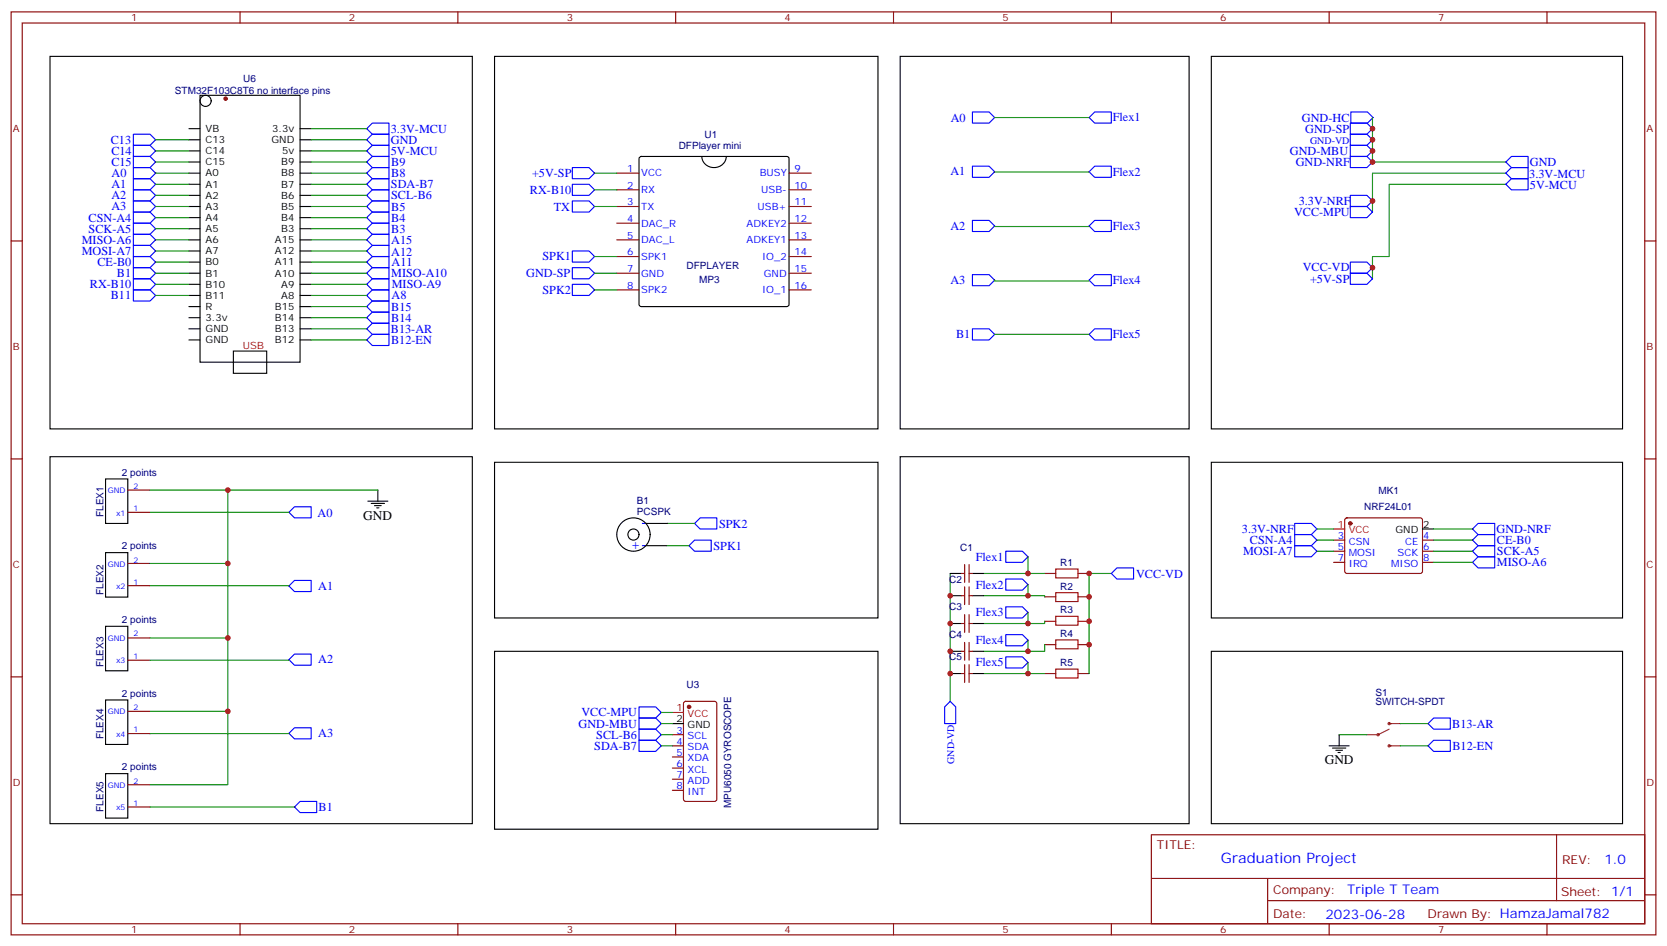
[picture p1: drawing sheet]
<svg xmlns="http://www.w3.org/2000/svg" width="529mm" height="300mm" viewBox="0 0 529 300" stroke-linecap="round" stroke-linejoin="round" font-family="sans-serif">
<g fill="none" stroke="#870000" stroke-width=".35">
<path d="M3.5 3.8h522.1v292.8h-522.1zM7.1 7.3h515v285.8h-515zM76.2 3.8v3.5M145.3 3.8v3.5M214.5 3.8v3.5M283.6 3.8v3.5M352.8 3.8v3.5M421.9 3.8v3.5M491.1 3.8v3.5M195.8 54.9h7M250.5 54.9h7M3.5 76.4h3.6"/>
<path d="M195.8 60.2h7M195.8 65.5h7M195.8 70.8h7M195.8 76.1h7M250.5 60.2h7M250.5 65.5h7M250.5 70.8h7M250.5 76.1h7M522.1 76.4h3.5M195.8 81.4h7M195.8 86.7h7M195.8 92h7"/>
<path d="M250.5 81.4h7M250.5 86.7h7M250.5 92h7M3.5 145.6h3.6M40.6 155.5h7M522.1 145.6h3.5M40.6 162.5h7M40.6 178.8h7M306.2 179.1v5.6M307.6 179.1v5.6M423.3 178.4h3.6M423.3 171.3h3.6"/>
<path d="M423.3 174.9h3.6M427.1 164.5l.5-.2h23.2l.5 .2 .3 .5-.1 16.5-.7 .4h-23.5l-.4-.7v-16.2zM451.6 178.4h3.5M451.6 171.3h3.5M451.6 174.9h3.5M40.6 185.8h7M305.2 181.9h1M305.2 189h1M305.2 197.8h1M306.2 186.2v5.6M306.2 195v5.6M307.6 181.9h1.1"/>
<path d="M307.6 186.2v5.6M307.6 195v5.6M307.6 189h1.1M307.6 197.8h1.1M331.6 181.9h3.5M331.6 189.3h3.5M331.6 197.1h3.5M342.2 181.9h3.5M342.2 189.3h3.5M342.2 197.1h3.5M3.5 214.7h3.6M40.6 209.4h7"/>
<path d="M40.6 202.4h7M305.2 213.7h1M305.2 206.6h1M306.2 203.8v5.6M306.2 210.9v5.6M307.6 213.7h1.1M307.6 203.8v5.6M307.6 210.9v5.6M307.6 206.6h1.1M331.6 204.5h3.5M331.6 213.7h3.5M342.2 204.5h3.5"/>
<path d="M342.2 213.7h3.5M522.1 214.7h3.5M40.6 232.7h7M40.6 225.7h7M213.4 233.1h3.6M213.4 236.6h3.6M217.2 222.7l.5-.2h9.1l.7 .4v30.6l-.4 .7h-9.4l-.7-.4v-30.6zM40.6 256h7M40.6 249h7M213.4 240.1h3.6M213.4 243.7h3.6M213.4 247.2h3.6"/>
<path d="M213.4 250.7h3.6M365.5 264.8h156.6v28.3h-156.6zM365.5 278.7h156.5M402.4 278.7v14.1M494.1 264.9v20.8M3.5 283.9h3.6M76.2 293.1v3.5M145.3 293.1v3.5M214.5 293.1v3.5M283.6 293.1v3.5M352.8 293.1v3.5M402.4 285.7h119.6"/>
<path d="M421.9 293.1v3.5M491.1 293.1v3.5M522.1 283.9h3.5"/>
</g>
<g fill="#870000" stroke="#870000" stroke-width=".35">
<circle cx="428.6" cy="166.1" r=".53"/>
<circle cx="218.7" cy="224.3" r=".53"/>
<circle cx="71.6" cy="31.3" r=".53"/>
</g>
<path d="M423.3 167.8h3.6M213.4 226h3.6" fill="none" stroke="#f00" stroke-width=".35"/>
<g fill="none" stroke="#000" stroke-width=".35">
<path d="M15.9 17.9h134v118.2h-134zM157 17.9h121.7v118.2h-121.7zM285.8 17.9h91.7v118.2h-91.7zM384.5 17.9h130.6v118.2h-130.6zM63.5 30.2h31.7v84.7h-31.7zM60 40.8h3.5M60 44.3h3.5M60 47.9h3.5M60 51.4h3.5M60 54.9h3.5M60 58.5h3.5M95.2 40.8h3.6"/>
<path d="M95.2 44.3h3.6M95.2 47.9h3.6M95.2 51.4h3.6M95.2 54.9h3.6M95.2 58.5h3.6M203.1 49.8l.5-.2h46.2l.5 .2 .2 .5v46.3l-.3 .5-.4 .2h-46.2l-.5-.3-.3-.4v-46.3zM222.8 49.6a3.9 3.9 0 0 0 3.9 3.6 3.9 3.9 0 0 0 3.8-3.6M60 62h3.5M60 65.5h3.5M60 69h3.5M60 72.6h3.5M60 76.1h3.5"/>
<path d="M60 79.6h3.5M95.2 62h3.6M95.2 65.5h3.6M95.2 69h3.6M95.2 72.6h3.6M95.2 76.1h3.6M95.2 79.6h3.6M60 83.1h3.5M60 86.7h3.5M60 90.2h3.5M60 93.7h3.5M60 97.3h3.5"/>
<path d="M95.2 83.1h3.6M95.2 86.7h3.6M95.2 90.2h3.6M95.2 93.7h3.6M95.2 97.3h3.6M60 100.8h3.5M60 104.3h3.5M60 107.8h3.5M74.1 111.4h10.6v7h-10.6zM95.2 100.8h3.6M95.2 104.3h3.6M95.2 107.8h3.6"/>
<path d="M15.9 144.9h134v116.4h-134zM33.5 151.9h7.1v14.2h-7.1zM116.8 159h6.3M117.8 159.7h4.3M119.9 155.5v3.5M157 146.6h121.7v49.4h-121.7zM285.8 144.9h91.7v116.4h-91.7zM384.5 146.6h130.6v49.4h-130.6zM33.5 175.3h7.1v14.1h-7.1zM118.9 160.4h2.1M119.6 161.1h.7M204.6 173.1h7.1"/>
<path d="M205 166.1h7M451.6 167.8h3.5M33.5 198.7h7.1v14.1h-7.1zM301.6 181.9h3.6M301.6 189h3.6M301.6 197.8h3.6M308.7 181.9h3.5M308.7 189h3.5M308.7 197.8h3.5M157 206.6h121.7v56.5h-121.7zM301.6 206.6h3.6M301.6 213.7h3.6"/>
<path d="M308.7 206.6h3.5M308.7 213.7h3.5M384.5 206.6h130.6v54.7h-130.6zM33.5 222.1h7.1v14.1h-7.1zM213.4 229.6h3.6M421.9 236.6h6.4M423 237.3h4.2M424 238h2.2M424.7 238.7h.7M425.1 233.1v3.5M33.5 245.4h7.1v14.1h-7.1z"/>
<circle cx="65.3" cy="32" r="1.76"/>
<circle cx="201.1" cy="169.6" r="1.76"/>
<circle cx="201.1" cy="169.6" r="5.3"/>
</g>
<g fill="none" stroke="#00f" stroke-width=".35">
<path d="M118.2 39.1h5.3v3.5h-5.3l-1.8-1.8zM308.7 35.5h5.3l1.7 1.8-1.7 1.8h-5.3zM347.5 35.5h5.3v3.6h-5.3l-1.8-1.8zM428.6 39.1h5.3l1.8 1.7-1.8 1.8h-5.3zM428.8 35.5h5.3l1.8 1.8-1.8 1.8h-5.3zM42.3 49.6h5.3l1.8 1.8-1.8 1.8h-5.3zM42.3 46.1h5.3l1.8 1.8-1.8 1.7h-5.3zM42.3 42.6h5.3l1.8 1.7-1.8 1.8h-5.3zM42.3 56.7h5.3l1.8 1.8-1.8 1.7h-5.3zM42.3 53.2h5.3l1.8 1.7-1.8 1.8h-5.3zM116.4 51.4l1.8-1.8h5.3v3.6h-5.3zM116.4 54.9l1.8-1.7h5.3v3.5h-5.3z"/>
<path d="M116.4 47.9l1.8-1.8h5.3v3.5h-5.3zM118.2 56.7h5.3v3.5h-5.3l-1.8-1.7zM118.2 42.6h5.3v3.5h-5.3l-1.8-1.8zM181.7 58.5h5.3l1.7 1.7-1.7 1.8h-5.3zM181.7 53.2h5.3l1.7 1.7-1.7 1.8h-5.3zM308.7 52.7h5.3l1.7 1.8-1.7 1.8h-5.3zM347.5 52.7h5.3v3.6h-5.3l-1.8-1.8zM428.6 42.6h5.3l1.8 1.7-1.8 1.8h-5.3zM428.6 46.1h5.3l1.8 1.8-1.8 1.7h-5.3zM428.6 49.6h5.3l1.8 1.8-1.8 1.8h-5.3zM478 54.9l1.8-1.7h5.3v3.5h-5.3zM478 58.5l1.8-1.8h5.3v3.5h-5.3z"/>
<path d="M478 51.4l1.8-1.8h5.3v3.6h-5.3zM42.3 63.7h5.3l1.8 1.8-1.8 1.8h-5.3zM42.3 60.2h5.3l1.8 1.8-1.8 1.7h-5.3zM42.3 74.3h5.3l1.8 1.8-1.8 1.8h-5.3zM42.3 77.9h5.3l1.8 1.7-1.8 1.8h-5.3zM42.3 67.3h5.3l1.8 1.7-1.8 1.8h-5.3zM42.3 70.8h5.3l1.8 1.8-1.8 1.7h-5.3zM116.4 65.5l1.8-1.8h5.3v3.6h-5.3zM116.4 69l1.8-1.7h5.3v3.5h-5.3zM116.4 72.6l1.8-1.8h5.3v3.5h-5.3zM116.4 62l1.8-1.8h5.3v3.5h-5.3zM118.2 74.3h5.3v3.6h-5.3l-1.8-1.8z"/>
<path d="M118.2 77.9h5.3v3.5h-5.3l-1.8-1.8zM181.7 79.6h5.3l1.7 1.8-1.7 1.7h-5.3zM181.7 63.7h5.3l1.7 1.8-1.7 1.8h-5.3zM308.7 69.9h5.3l1.7 1.8-1.7 1.7h-5.3zM347.5 69.9h5.3v3.5h-5.3l-1.8-1.7zM428.6 62h5.3l1.8 1.7-1.8 1.8h-5.3zM428.6 65.5h5.3l1.8 1.8-1.8 1.7h-5.3zM42.3 84.9h5.3l1.8 1.8-1.8 1.7h-5.3zM42.3 92h5.3l1.8 1.7-1.8 1.8h-5.3zM42.3 88.4h5.3l1.8 1.8-1.8 1.8h-5.3zM42.3 81.4h5.3l1.8 1.7-1.8 1.8h-5.3zM116.4 83.1l1.8-1.7h5.3v3.5h-5.3z"/>
<path d="M116.4 93.7l1.8-1.7h5.3v3.5h-5.3zM116.4 97.3l1.8-1.8h5.3v3.5h-5.3zM116.4 90.2l1.8-1.8h5.3v3.6h-5.3zM116.4 86.7l1.8-1.8h5.3v3.5h-5.3zM181.7 84.9h5.3l1.7 1.8-1.7 1.7h-5.3zM181.7 90.2h5.3l1.7 1.8-1.7 1.7h-5.3zM308.7 87.1h5.3l1.7 1.8-1.7 1.7h-5.3zM345.7 88.9l1.8-1.8h5.3v3.5h-5.3zM428.6 83.1h5.3l1.8 1.8-1.8 1.8h-5.3zM428.6 86.7h5.3l1.8 1.7-1.8 1.8h-5.3zM116.4 100.8l1.8-1.8h5.3v3.6h-5.3zM116.4 104.3l1.8-1.7h5.3v3.5h-5.3z"/>
<path d="M118.2 106.1h5.3v3.5h-5.3l-1.8-1.8zM308.7 104.3h5.3l1.7 1.8-1.7 1.7h-5.3zM345.7 106.1l1.8-1.8h5.3v3.5h-5.3zM93.5 160.8h5.3v3.5h-5.3l-1.8-1.8zM203.9 166.1h1.1M203.9 173.1h1.1M218.7 173.1l1.8-1.8h5.3v3.6h-5.3zM220.5 166.1l1.7-1.8h5.3v3.5h-5.3zM319.3 174.9h5.3l1.7 1.7-1.7 1.8h-5.3zM411 169.6h5.3l1.7 1.7-1.7 1.8h-5.3zM411 173.1h5.3l1.7 1.8-1.7 1.7h-5.3zM411 166.1h5.3l1.7 1.7-1.7 1.8h-5.3z"/>
<path d="M467.4 167.8l1.8-1.7h5.3v3.5h-5.3zM467.4 171.3l1.8-1.7h5.3v3.5h-5.3zM467.4 174.9l1.8-1.8h5.3v3.5h-5.3zM467.4 178.4l1.8-1.8h5.3v3.6h-5.3zM93.5 184.1h5.3v3.6h-5.3l-1.8-1.8zM319.3 183.7h5.3l1.7 1.8-1.7 1.7h-5.3zM319.3 192.5h5.3l1.7 1.8-1.7 1.7h-5.3zM352.8 181.9l1.7-1.7h5.3v3.5h-5.3zM93.5 207.5h5.3v3.5h-5.3l-1.8-1.7zM319.3 201.3h5.3l1.7 1.8-1.7 1.8h-5.3zM319.3 208.4h5.3l1.7 1.7-1.7 1.8h-5.3zM93.5 230.9h5.3v3.5h-5.3l-1.8-1.8z"/>
<path d="M202.8 227.8h5.3l1.8 1.8-1.8 1.7h-5.3zM202.8 231.3h5.3l1.8 1.8-1.8 1.7h-5.3zM202.8 234.8h5.3l1.8 1.8-1.8 1.8h-5.3zM202.8 224.3h5.3l1.8 1.7-1.8 1.8h-5.3zM301.6 222.5l1.8 1.8v5.3h-3.5v-5.3zM453.3 236.6l1.8-1.8h5.3v3.6h-5.3zM453.3 229.6l1.8-1.8h5.3v3.5h-5.3zM95.2 254.2h5.3v3.6h-5.3l-1.7-1.8z"/>
</g>
<g fill="none" stroke="#008700" stroke-width=".35">
<path d="M315.7 37.3h30M435.7 37.3v14.1h42.3M49.4 44.3h10.6M49.4 47.9h10.6M49.4 51.4h10.6M49.4 54.9h10.6M49.4 58.5h10.6M98.8 44.3h17.6M98.8 47.9h17.6M98.8 51.4h17.6M98.8 54.9h17.6M98.8 58.5h17.6"/>
<path d="M98.8 40.8h17.6M188.7 54.9h7.1M315.7 54.6h30M478 54.9h-42.3v12.4M478 58.5h-37v22.9h-5.3v7M49.4 76.1h10.6M49.4 79.6h10.6M49.4 62h10.6M49.4 65.5h10.6M49.4 69h10.6M49.4 72.6h10.6M98.8 76.1h17.6"/>
<path d="M98.8 79.6h17.6M98.8 62h17.6M98.8 65.5h17.6M98.8 69h17.6M98.8 72.6h17.6M188.7 60.2h7.1M188.7 65.5h7.1M315.7 71.9h30M49.4 83.1h10.6M49.4 86.7h10.6M49.4 93.7h10.6M49.4 90.2h10.6"/>
<path d="M98.8 86.7h17.6M98.8 93.7h17.6M98.8 90.2h17.6M98.8 97.3h17.6M98.8 83.1h17.6M188.7 86.7h7.1M188.7 81.4h7.1M188.7 92h7.1M315.7 88.8v.3h30M98.8 107.8h17.6M98.8 104.3h17.6M98.8 100.8h17.6"/>
<path d="M315.7 106.1h30M47.6 155.5h72.3M72.3 155.5v93.5h-24.7M47.6 178.8h24.7M47.6 162.5h44.1M211.7 173.1h7M212 166.1h8.5M326.3 176.6v5.3M418 174.9h5.3M418 171.3h5.3M418 167.8h5.3M455.1 174.9h12.3"/>
<path d="M455.1 171.3h12.3M455.1 167.8h12.3M455.1 178.4h12.3M47.6 185.8h44.1M301.6 181.9v40.6M312.2 189h19.4v.3M312.2 181.9h19.4M326.3 185.5v3.5M326.3 194.3v3.5M331.6 197.1v.7h-19.4M352.8 181.9h-7.1v31.8M47.6 202.4h24.7"/>
<path d="M47.6 209.4h44.1M312.2 213.7h19.4M326.3 203.1v3.5M326.3 210.1v3.6M331.6 204.5v2.1h-19.4M47.6 225.7h24.7M47.6 232.7h44.1M209.9 229.6h3.5M209.9 233.1h3.5M209.9 236.6h3.5M209.9 226h3.5M425.1 233.1h8.8"/>
<path d="M444.5 229.6h8.8M444.5 236.6h8.8M47.6 256h45.9"/>
</g>
<path d="M335.1 180.5h7.1v2.8h-7.1zM335.1 188h7.1v2.8h-7.1zM335.1 195.5h7.1v2.8h-7.1zM335.1 203h7.1v2.8h-7.1zM335.1 212.3h7.1v2.8h-7.1z" fill="none" stroke="#a10000" stroke-width=".35"/>
<g fill="none" stroke="#8c2424" stroke-width=".35">
<path d="M441 231.3l-3.6 1.8h-3.5M441 236.6h3.5M441 229.6h3.5"/>
<circle cx="437.4" cy="233.1" r=".35"/>
<circle cx="441" cy="236.6" r=".35"/>
<circle cx="441" cy="229.6" r=".35"/>
</g>
<g fill="#c00">
<circle cx="345.7" cy="189.3" r=".88"/>
<circle cx="345.7" cy="197.1" r=".88"/>
<circle cx="345.7" cy="204.5" r=".88"/>
<circle cx="345.7" cy="181.9" r=".88"/>
<circle cx="326.3" cy="189" r=".88"/>
<circle cx="326.3" cy="197.8" r=".88"/>
<circle cx="326.3" cy="206.6" r=".88"/>
<circle cx="326.3" cy="213.7" r=".88"/>
<circle cx="326.3" cy="181.9" r=".88"/>
<circle cx="301.6" cy="189" r=".88"/>
<circle cx="301.6" cy="197.8" r=".88"/>
<circle cx="301.6" cy="206.6" r=".88"/>
<circle cx="301.6" cy="213.7" r=".88"/>
<circle cx="435.7" cy="51.4" r=".88"/>
<circle cx="72.3" cy="155.5" r=".88"/>
<circle cx="72.3" cy="178.8" r=".88"/>
<circle cx="72.3" cy="202.4" r=".88"/>
<circle cx="72.3" cy="225.7" r=".88"/>
<circle cx="435.7" cy="84.9" r=".88"/>
<circle cx="435.7" cy="63.7" r=".88"/>
<circle cx="435.7" cy="47.9" r=".88"/>
<circle cx="435.7" cy="44.3" r=".88"/>
<circle cx="435.7" cy="40.8" r=".88"/>
</g>
<text font-size="4.6" fill="#00f" x="387.6" y="273.9">Graduation Project</text>
<g font-size="4.2">
<text x="115.3" y="165">GND</text>
<text x="420.5" y="242.3">GND</text>
</g>
<g font-size="4.2" fill="#00f">
<text x="202.8" y="174.9" transform="rotate(-90 202.8 174.9)">+</text>
<text x="509.3" y="274.1">1.0</text>
<text x="427.7" y="283.7">Triple T Team</text>
<text x="420.7" y="291.5">2023-06-28</text>
</g>
<g font-size="3.9" fill="#00f">
<text x="301.8" y="38.7">A0</text>
<text x="353.2" y="38.5">Flex1</text>
<text x="413.3" y="38.6">GND-HC</text>
<text x="35.2" y="45.6">C13</text>
<text x="124.1" y="42.2">3.3V-MCU</text>
<text x="124.1" y="45.7">GND</text>
<text x="414.3" y="42.1">GND-SP</text>
<text x="35.4" y="52.6">C15</text>
<text x="35.4" y="49">C14</text>
<text x="124.1" y="49.2">5V-MCU</text>
<text x="124.2" y="52.8">B9</text>
<text x="409.4" y="49.1">GND-MBU</text>
<text x="411.3" y="52.6">GND-NRF</text>
<text x="485.7" y="52.7">GND</text>
<text x="35.4" y="59.6">A1</text>
<text x="35.4" y="56.3">A0</text>
<text x="124.1" y="59.7">SDA-B7</text>
<text x="124.2" y="56.2">B8</text>
<text x="168.9" y="56.2">+5V-SP</text>
<text x="301.7" y="55.7">A1</text>
<text x="353.2" y="55.7">Flex2</text>
<text x="485.5" y="56.4">3.3V-MCU</text>
<text x="485.7" y="59.8">5V-MCU</text>
<text x="35.4" y="63.1">A2</text>
<text x="124.2" y="63.2">SCL-B6</text>
<text x="168.2" y="61.5">RX-B10</text>
<text x="412.3" y="65">3.3V-NRF</text>
<text x="28.1" y="70.3">CSN-A4</text>
<text x="35.4" y="66.7">A3</text>
<text x="124.2" y="66.9">B5</text>
<text x="124.2" y="70.4">B4</text>
<text x="175.8" y="66.8">TX</text>
<text x="410.8" y="68.5">VCC-MPU</text>
<text x="26" y="77.4">MISO-A6</text>
<text x="28.1" y="73.8">SCK-A5</text>
<text x="124.2" y="73.8">B3</text>
<text x="124.2" y="77.5">A15</text>
<text x="301.7" y="72.8">A2</text>
<text x="353.2" y="72.9">Flex3</text>
<text x="26" y="80.9">MOSI-A7</text>
<text x="124.2" y="81.1">A12</text>
<text x="172.2" y="82.6">SPK1</text>
<text x="30.9" y="84.4">CE-B0</text>
<text x="37.1" y="87.9">B1</text>
<text x="124.2" y="87.9">MISO-A10</text>
<text x="124.3" y="84.4">A11</text>
<text x="167" y="87.9">GND-SP</text>
<text x="413.5" y="86.1">VCC-VD</text>
<text x="415.9" y="89.7">+5V-SP</text>
<text x="28.6" y="91.5">RX-B10</text>
<text x="35.2" y="95">B11</text>
<text x="124.3" y="95">A8</text>
<text x="124.4" y="91.5">MISO-A9</text>
<text x="172.2" y="93.2">SPK2</text>
<text x="301.7" y="90">A3</text>
<text x="353.2" y="90.1">Flex4</text>
<text x="124.2" y="98.6">B15</text>
<text x="124.1" y="105.6">B13-AR</text>
<text x="124.2" y="102.2">B14</text>
<text x="303.5" y="107.4">B1</text>
<text x="353.2" y="107.3">Flex5</text>
<text x="124.1" y="109.1">B12-EN</text>
<text x="100.8" y="163.9">A0</text>
<text x="228.2" y="167.4">SPK2</text>
<text x="394.3" y="169.1">3.3V-NRF</text>
<text x="396.8" y="172.6">CSN-A4</text>
<text x="475.1" y="169.2">GND-NRF</text>
<text x="475.2" y="172.6">CE-B0</text>
<text x="226.5" y="174.5">SPK1</text>
<text x="309.7" y="177.9">Flex1</text>
<text x="394.6" y="176.1">MOSI-A7</text>
<text x="475.2" y="176.1">SCK-A5</text>
<text x="475.2" y="179.7">MISO-A6</text>
<text x="360.6" y="183.3">VCC-VD</text>
<text x="101" y="187.1">A1</text>
<text x="309.7" y="186.7">Flex2</text>
<text x="309.7" y="195.5">Flex3</text>
<text x="309.7" y="204.3">Flex4</text>
<text x="101" y="210.4">A2</text>
<text x="309.7" y="211.4">Flex5</text>
<text x="184.6" y="227.3">VCC-MPU</text>
<text x="101" y="233.8">A3</text>
<text x="183.7" y="230.8">GND-MBU</text>
<text x="461" y="230.8">B13-AR</text>
<text x="188.6" y="237.9">SDA-B7</text>
<text x="189.3" y="234.3">SCL-B6</text>
<text x="461.1" y="237.9">B12-EN</text>
<text x="101.1" y="257.3">B1</text>
</g>
<g font-size="3.9" fill="#800">
<text x="367.2" y="269.4">TITLE:</text>
<text x="495.9" y="274.1">REV:</text>
<text x="404.1" y="283.6">Company:</text>
<text x="495.5" y="284.2">Sheet: 1/1</text>
<text x="404.1" y="291.3">Date:</text>
<text x="453.2" y="291.4">Drawn By: HamzaJamal782</text>
</g>
<g font-size="3.2" fill="#800">
<text x="41.6" y="6.8">1</text>
<text x="110.8" y="6.8">2</text>
<text x="179.9" y="6.8">3</text>
<text x="249.1" y="6.8">4</text>
<text x="318.2" y="6.8">5</text>
<text x="387.3" y="6.8">6</text>
<text x="456.5" y="6.8">7</text>
<text x="4.1" y="41.9">A</text>
<text x="522.6" y="41.9">A</text>
<text x="4.1" y="111">B</text>
<text x="522.6" y="111">B</text>
<text x="4.1" y="180.2">C</text>
<text x="522.6" y="180.2">C</text>
<text x="4.1" y="249.3">D</text>
<text x="522.6" y="249.3">D</text>
<text x="41.6" y="296.1">1</text>
<text x="110.8" y="296.1">2</text>
<text x="179.9" y="296.1">3</text>
<text x="249.1" y="296.1">4</text>
<text x="318.2" y="296.1">5</text>
<text x="387.3" y="296.1">6</text>
<text x="456.5" y="296.1">7</text>
</g>
<g font-size="3.2" fill="#000080">
<text x="55.5" y="29.7">STM32F103C8T6 no interface pins</text>
<text x="77.2" y="26.1">U6</text>
<text x="215.4" y="47.3">DFPlayer mini</text>
<text x="223.7" y="43.8">U1</text>
<text x="217.9" y="85.3">DFPLAYER</text>
<text x="222" y="89.6">MP3</text>
<text x="38.7" y="150.9">2 points</text>
<text x="202.2" y="160">B1</text>
<text x="433" y="161.9">NRF24L01</text>
<text x="437.6" y="156.6">MK1</text>
<text x="32.9" y="164" transform="rotate(-90 32.9 164)">FLEX1</text>
<text x="202.2" y="163.2">PCSPK</text>
<text x="38.7" y="174.3">2 points</text>
<text x="304.8" y="174.9">C1</text>
<text x="336.6" y="179.6">R1</text>
<text x="301.3" y="184.8">C2</text>
<text x="32.9" y="188.7" transform="rotate(-90 32.9 188.7)">FLEX2</text>
<text x="336.6" y="187.1">R2</text>
<text x="38.7" y="197.6">2 points</text>
<text x="301.3" y="193.6">C3</text>
<text x="336.6" y="194.6">R3</text>
<text x="301.3" y="202.5">C4</text>
<text x="336.6" y="202.1">R4</text>
<text x="301.3" y="209.5">C5</text>
<text x="32.9" y="211.7" transform="rotate(-90 32.9 211.7)">FLEX3</text>
<text x="336.6" y="211.4">R5</text>
<text x="38.7" y="221">2 points</text>
<text x="217.9" y="218.2">U3</text>
<text x="436.6" y="220.7">S1</text>
<text x="436.6" y="223.6">SWITCH-SPDT</text>
<text x="32.9" y="234.6" transform="rotate(-90 32.9 234.6)">FLEX4</text>
<text x="38.7" y="244.4">2 points</text>
<text x="32.9" y="257.5" transform="rotate(-90 32.9 257.5)">FLEX5</text>
<text x="232.1" y="256.4" transform="rotate(-90 232.1 256.4)">MPU6050 GYROSCOPE</text>
</g>
<g font-size="3.2">
<text x="65.3" y="41.9">VB</text>
<text x="86.4" y="41.9">3.3v</text>
<text x="65.3" y="45.4">C13</text>
<text x="86.2" y="45.4">GND</text>
<text x="65.3" y="48.9">C14</text>
<text x="65.3" y="52.5">C15</text>
<text x="89.3" y="52.5">B9</text>
<text x="89.6" y="48.9">5v</text>
<text x="65.3" y="56">A0</text>
<text x="65.3" y="59.5">A1</text>
<text x="89.3" y="59.5">B7</text>
<text x="89.3" y="56">B8</text>
<text x="65.3" y="63">A2</text>
<text x="89.3" y="63">B6</text>
<text x="65.3" y="66.6">A3</text>
<text x="65.3" y="70.1">A4</text>
<text x="89.3" y="70.1">B4</text>
<text x="89.3" y="66.6">B5</text>
<text x="65.3" y="73.6">A5</text>
<text x="65.3" y="77.2">A6</text>
<text x="87.3" y="77.2">A15</text>
<text x="89.3" y="73.6">B3</text>
<text x="65.3" y="80.7">A7</text>
<text x="87.3" y="80.7">A12</text>
<text x="65.3" y="84.2">B0</text>
<text x="65.3" y="87.7">B1</text>
<text x="87.3" y="87.7">A10</text>
<text x="87.3" y="84.2">A11</text>
<text x="65.3" y="91.3">B10</text>
<text x="65.3" y="94.8">B11</text>
<text x="89.3" y="94.8">A8</text>
<text x="89.3" y="91.3">A9</text>
<text x="65.3" y="98.3">R</text>
<text x="65.3" y="101.8">3.3v</text>
<text x="87.3" y="101.8">B14</text>
<text x="87.3" y="98.3">B15</text>
<text x="65.3" y="105.4">GND</text>
<text x="87.3" y="105.4">B13</text>
<text x="65.3" y="108.9">GND</text>
<text x="87.3" y="108.9">B12</text>
<text x="451.7" y="167.5">2</text>
<text x="443" y="169.2">GND</text>
<text x="214.8" y="229.2">2</text>
<text x="218.3" y="231">GND</text>
</g>
<g font-size="3.2" fill="#00f">
<text x="415.9" y="45.7">GND-VD</text>
<text x="199.1" y="54.6">1</text>
<text x="199.1" y="59.9">2</text>
<text x="203.6" y="56">VCC</text>
<text x="241.1" y="56">BUSY</text>
<text x="252.2" y="54.6">9</text>
<text x="252.2" y="59.9">10</text>
<text x="199.1" y="65.2">3</text>
<text x="203.6" y="61.3">RX</text>
<text x="241.7" y="61.3">USB-</text>
<text x="252.2" y="65.2">11</text>
<text x="199.1" y="70.4">4</text>
<text x="203.6" y="66.6">TX</text>
<text x="203.6" y="71.9">DAC_R</text>
<text x="237" y="71.9">ADKEY2</text>
<text x="240.5" y="66.6">USB+</text>
<text x="252.2" y="70.4">12</text>
<text x="199.1" y="75.7">5</text>
<text x="203.6" y="77.2">DAC_L</text>
<text x="237" y="77.2">ADKEY1</text>
<text x="252.2" y="75.7">13</text>
<text x="199.1" y="81">6</text>
<text x="203.6" y="82.4">SPK1</text>
<text x="241.9" y="82.4">IO_2</text>
<text x="252.2" y="81">14</text>
<text x="199.1" y="86.3">7</text>
<text x="203.6" y="87.7">GND</text>
<text x="242.5" y="87.7">GND</text>
<text x="252.2" y="86.3">15</text>
<text x="199.1" y="91.6">8</text>
<text x="203.6" y="93">SPK2</text>
<text x="241.9" y="93">IO_1</text>
<text x="252.2" y="91.6">16</text>
<text x="424.7" y="171">3</text>
<text x="428.2" y="172.8">CSN</text>
<text x="446" y="172.8">CE</text>
<text x="451.7" y="171">4</text>
<text x="424.7" y="174.5">5</text>
<text x="424.7" y="178">7</text>
<text x="428.2" y="176.3">MOSI</text>
<text x="428.2" y="179.8">IRQ</text>
<text x="441.6" y="179.8">MISO</text>
<text x="443.7" y="176.3">SCK</text>
<text x="451.7" y="178">8</text>
<text x="451.7" y="174.5">6</text>
<text x="214.8" y="232.7">3</text>
<text x="214.8" y="236.3">4</text>
<text x="214.8" y="239.8">5</text>
<text x="218.3" y="234.5">SCL</text>
<text x="218.3" y="238">SDA</text>
<text x="214.8" y="243.3">6</text>
<text x="218.3" y="241.5">XDA</text>
<text x="218.3" y="245.1">XCL</text>
<text x="302.9" y="242.3" transform="rotate(-90 302.9 242.3)">GND-VD</text>
<text x="214.8" y="246.8">7</text>
<text x="214.8" y="250.4">8</text>
<text x="218.3" y="248.6">ADD</text>
<text x="218.3" y="252.1">INT</text>
</g>
<text font-size="3.2" fill="#c00" x="77.1" y="110.7">USB</text>
<g font-size="3.2" fill="#f00">
<text x="424.7" y="167.5">1</text>
<text x="428.2" y="169.2">VCC</text>
<text x="214.8" y="225.7">1</text>
<text x="218.3" y="227.4">VCC</text>
</g>
<g font-size="2.5" fill="#00f">
<text x="42.3" y="155.1">2</text>
<text x="34.2" y="156.5">GND</text>
<text x="36.8" y="163.6">x1</text>
<text x="42.3" y="162.2">1</text>
<text x="34.2" y="179.9">GND</text>
<text x="42.3" y="178.5">2</text>
<text x="42.3" y="185.5">1</text>
<text x="36.8" y="187">x2</text>
<text x="34.2" y="203.3">GND</text>
<text x="42.3" y="201.9">2</text>
<text x="42.3" y="208.9">1</text>
<text x="36.8" y="210.3">x3</text>
<text x="34.2" y="226.6">GND</text>
<text x="42.3" y="225.2">2</text>
<text x="36.8" y="233.7">x4</text>
<text x="42.3" y="232.3">1</text>
<text x="34.2" y="250">GND</text>
<text x="42.3" y="248.6">2</text>
<text x="36.8" y="257.1">x5</text>
<text x="42.3" y="255.7">1</text>
</g>
</svg>
